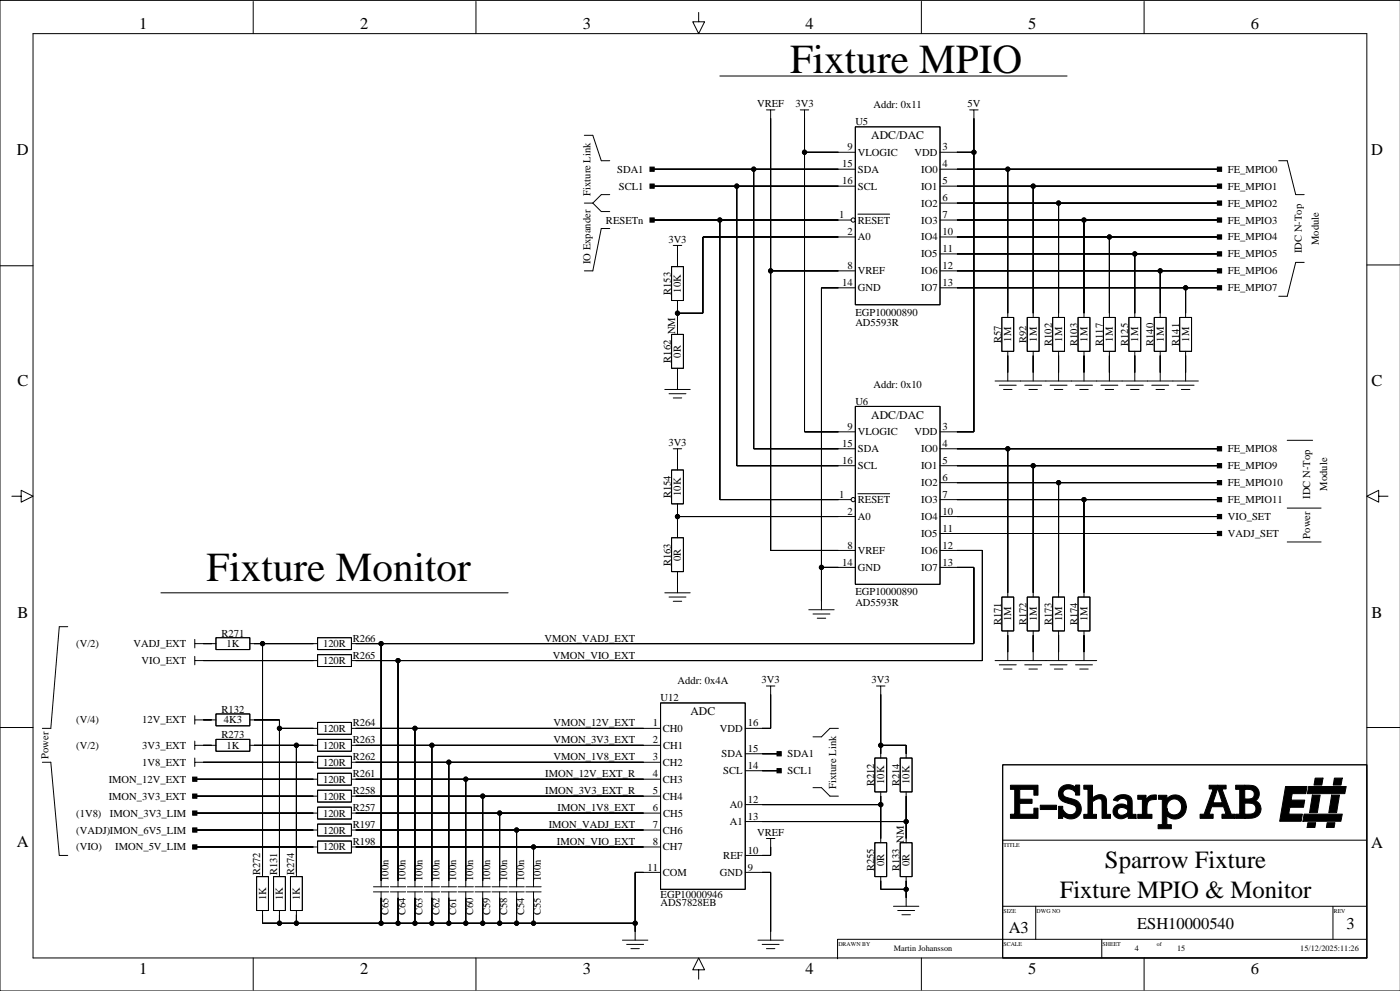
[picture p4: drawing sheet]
<svg xmlns="http://www.w3.org/2000/svg" width="420mm" height="297mm" viewBox="0 0 420 297" stroke-linecap="round" stroke-linejoin="round" font-family="sans-serif">
<g fill="none" stroke="#000" stroke-width=".3">
<path d="M9.9 10.1h400v277h-400zM75.9 .4v9.7M142.7 .4v9.7M209.5 3.7v2.8h1.8l-1.8 3.6-1.8-3.6h1.8M276.3 .4v9.7M343.1 .4v9.7M419.9 .1h-419.9v296.9h419.9M215.9 22.8h104.1M229.8 32.9h1.3v132.1h25.4M231.1 35.5h.1M231.1 32.9h1.3M240 32.9h1.2v96.5h15.3"/>
<path d="M241.2 35.5h.1M241.2 32.9h1.3M256.5 38h25.4v53.3h-25.4zM290.8 32.9h1.2v96.5h-10.1M292 35.5h.1M292 32.9h1.3M175.2 40.6h2.6l2.5 7.6h2.5M182.8 58.3h-2.5l-2.5 2.6M195.5 50.7h61M195.5 55.8h61M220.9 55.8v83.8h35.6M226 50.7v83.8h30.5"/>
<path d="M241.2 45.6h15.3M281.9 50.7h83.8M281.9 55.8h83.8M281.9 45.6h10.1M302.2 50.7v44.5M309.8 55.8v39.4M383.5 48.2h2.5l2.5 10.1h2.6M0 79.7h9.9M175.2 60.9h2.6M177.8 60.9l2.5 2.5h2.5M182.8 68.5h-2.5l-2.5 12.7h-2.6M195.5 66h59.7"/>
<path d="M201.4 79.9h3.5v10.2h-3.5zM201.9 73.6h1.3v6.3M203.2 76.1h.1M203.2 73.6h1.2M215.9 66v83.8h39.3M256.5 71h-45.7v22.9h-7.6M257.2 64.2h9.6M281.9 76.1h83.8M281.9 71h83.8M281.9 60.9h83.8M281.9 66h83.8M317.4 60.9v34.3"/>
<path d="M325 66v29.2M332.7 71v24.2M340.3 76.1v19.1M391.1 78.6h-2.6l-2.5 10.2h-2.5M409.9 79.4h9.9M203.2 90.1v10.1M231.1 81.2h25.4M256.5 86.3h-10.2v96.5M281.9 86.3h83.8M281.9 81.2h83.8M300.4 95.2h3.6v10.1h-3.6zM308 95.2h3.6v10.1h-3.6z"/>
<path d="M315.7 95.2h3.5v10.1h-3.5zM323.3 95.2h3.5v10.1h-3.5zM330.9 95.2h3.5v10.1h-3.5zM338.5 95.2h3.6v10.1h-3.6zM346.1 95.2h3.6v10.1h-3.6zM347.9 81.2v14M353.7 95.2h3.6v10.1h-3.6zM355.5 86.3v8.9M199.3 116.7h7.7M200.6 118h5.1M201.4 100.2h3.5v10.2h-3.5zM201.9 119.3h2.5"/>
<path d="M203.2 110.4v6.3M298.4 114.2h60.9M299.7 115.5h5M300.9 116.7h2.6M302.2 105.3v8.9M307.3 115.5h5M308.5 116.7h2.6M309.8 105.3v8.9M314.9 115.5h5.1M316.2 116.7h2.5M317.4 105.3v8.9M322.5 115.5h5.1"/>
<path d="M323.8 116.7h2.5M325 105.3v8.9M330.1 115.5h5.1M331.4 116.7h2.5M332.7 105.3v8.9M337.7 115.5h5.1M339 116.7h2.6M340.3 105.3v8.9M345.4 115.5h5M346.6 116.7h2.6M347.9 105.3v8.9M353 115.5h5.1"/>
<path d="M354.2 116.7h2.6M355.5 105.3v8.9M201.9 134.5h1.3v6.4M203.2 137.1h.1M203.2 134.5h1.2M256.5 121.8h25.4v53.3h-25.4zM281.9 134.5h83.8M281.9 139.6h83.8M302.2 134.5v44.5M309.8 139.6v39.4M386 132h7.6M3.6 148.7h2.7v-1.7l3.6 1.7-3.6 1.8v-1.8"/>
<path d="M201.4 140.9h3.5v10.1h-3.5zM203.2 154.8h53.3M203.2 151v10.2M257.2 148h9.6M281.9 159.9h83.8M281.9 154.8h83.8M281.9 144.7h83.8M281.9 149.8h83.8M317.4 144.7v34.3M325 149.8v29.2M386 152.3h10.1M413.4 148.7v-1.7l-3.5 1.7 3.5 1.8v-1.8h2.8"/>
<path d="M48.2 177.7h104.2M199.3 177.7h7.7M200.6 179h5.1M201.4 161.2h3.5v10.1h-3.5zM203.2 171.3v6.4M246.3 170.1h10.2M281.9 170.1h10.1v22.8h-186.6M281.9 165h12.7v33h-189.2M300.4 179h3.6v10.1h-3.6zM308 179h3.6v10.1h-3.6zM315.7 179h3.5v10.1h-3.5zM323.3 179h3.5v10.1h-3.5z"/>
<path d="M386 162.4h10.1M20.3 187.8h-2.5l-2.6 30.5h-2.5M58.4 191.7v1.2M58.4 196.7v1.3M60.9 192.9h.1M60.9 198h.1M64.8 191.1h10.1v3.6h-10.1zM64.8 192.9h-6.4v1.3M74.9 192.9h20.3M78.7 192.9v69.9M95.2 196.2h10.2v3.6h-10.2zM95.2 191.1h10.2v3.6h-10.2z"/>
<path d="M95.2 198h-36.8v1.3M114.3 192.9v72.9M119.4 198v67.8M201.9 180.2h2.5M242.5 182.8h7.6M243.8 184h5.1M245.1 185.3h2.5M298.4 198h30.5M299.7 199.3h5M302.2 189.1v8.9M307.3 199.3h5M309.8 189.1v8.9"/>
<path d="M314.9 199.3h5.1M317.4 189.1v8.9M322.5 199.3h5.1M325 189.1v8.9M0 218.1h9.9M58.4 214.5v1.3M60.9 215.8h.1M64.8 214h10.1v3.6h-10.1zM64.8 215.8h-6.4v1.2M74.9 215.8h8.9v47M83.8 218.3h11.4M95.2 216.5h10.2v3.6h-10.2z"/>
<path d="M105.4 218.3h92.7M124.4 218.3v47.5M198.1 210.7h25.4v55.9h-25.4zM229.8 205.6h1.3v12.7h-7.6M231.1 208.2h.1M231.1 205.6h1.3M251.4 218.3h-2.5l-2.6 2.6h-2.5M262.8 205.6h1.3v21.6M264.1 208.2h.1M264.1 205.6h1.3M300.9 200.5h2.6M308.5 200.5h2.6"/>
<path d="M316.2 200.5h2.5M323.8 200.5h2.5M409.9 218.1h9.9M12.7 228.5h2.5l2.6 27.9h2.5M58.4 233.6h36.8M58.4 238.6h36.8M58.4 222.1v1.3M58.4 227.2v1.3M60.9 223.4h.1M60.9 228.5h.1M64.8 221.6h10.1v3.6h-10.1zM64.8 223.4h-6.4v1.3"/>
<path d="M74.9 223.4h20.3M88.9 223.4v39.4M95.2 236.9h10.2v3.5h-10.2zM95.2 231.8h10.2v3.5h-10.2zM95.2 226.7h10.2v3.6h-10.2zM95.2 221.6h10.2v3.6h-10.2zM95.2 228.5h-36.8v1.2M105.4 233.6h92.7M105.4 238.6h92.7M105.4 223.4h92.7M105.4 228.5h92.7M129.5 223.4v42.4"/>
<path d="M134.6 228.5v37.3M139.7 233.6v32.2M144.7 238.6v27.2M223.5 225.9h10.1M223.5 231h10.1M243.8 236.1h2.5l2.6 2.5h2.5M262.3 227.2h3.6v10.2h-3.6zM264.1 223.4h7.6v3.8M264.1 237.4v15.2M269.9 227.2h3.6v10.2h-3.6zM271.7 237.4v15.2M300.7 229.2h109.2v57.9h-109.2z"/>
<path d="M58.4 243.7h36.8M58.4 253.9h36.8M58.4 248.8h36.8M95.2 252.1h10.2v3.5h-10.2zM95.2 247h10.2v3.6h-10.2zM95.2 241.9h10.2v3.6h-10.2zM105.4 243.7h92.7M105.4 253.9h92.7M105.4 248.8h92.7M149.8 243.7v22.1M154.9 248.8v17M160 253.9v11.9"/>
<path d="M223.5 241.2h40.6M223.5 246.3h48.2M229.8 251.3h1.3v5.1h-7.6M231.1 253.9h.1M231.1 251.3h1.3M262.3 252.6h3.6v10.2h-3.6zM269.9 252.6h3.6v10.2h-3.6zM300.7 251.8h108.9M76.9 262.8h3.6v10.1h-3.6zM78.7 272.9v3.8h111.8M82 262.8h3.6v10.1h-3.6zM83.8 272.9v3.8"/>
<path d="M87.1 262.8h3.6v10.1h-3.6zM88.9 272.9v3.8M112 267.3h4.6M112 265.8h4.6M114.3 267.3v9.4M117.1 267.3h4.5M117.1 265.8h4.5M119.4 267.3v9.4M122.1 267.3h4.6M122.1 265.8h4.6M124.4 267.3v9.4M127.2 267.3h4.6"/>
<path d="M127.2 265.8h4.6M129.5 267.3v9.4M132.3 267.3h4.6M132.3 265.8h4.6M134.6 267.3v9.4M137.4 267.3h4.6M137.4 265.8h4.6M139.7 267.3v9.4M142.5 267.3h4.5M142.5 265.8h4.5M144.7 267.3v9.4M147.5 267.3h4.6"/>
<path d="M147.5 265.8h4.6M149.8 267.3v9.4M152.6 267.3h4.6M152.6 265.8h4.6M154.9 267.3v9.4M157.7 267.3h4.6M157.7 265.8h4.6M160 267.3v9.4M198.1 261.5h-7.6v20.3M223.5 261.5h7.6v20.3M264.1 262.8v3.8h7.6M267.9 271.6h7.6"/>
<path d="M269.2 272.9h5.1M270.4 274.2h2.6M271.7 262.8v8.8M300.7 271.6h108.9M310.6 271.6v9.9M399.7 271.6v9.9M75.9 287.1v9.7M142.7 287.1v9.7M186.6 281.8h7.7M187.9 283.1h5.1M189.2 284.3h2.5M209.5 290.7h1.8l-1.8-3.6-1.8 3.6h1.8v2.8"/>
<path d="M227.3 281.8h7.6M228.5 283.1h5.1M229.8 284.3h2.6M276.3 287.1v9.7M330.4 281.5v5.6M343.1 287.1v9.7M409.6 281.5h-158.5v5.9"/>
<circle cx="220.9" cy="55.8" r=".63"/>
<circle cx="226" cy="50.7" r=".63"/>
<circle cx="241.2" cy="45.6" r=".63"/>
<circle cx="292" cy="45.6" r=".63"/>
<circle cx="302.2" cy="50.7" r=".63"/>
<circle cx="309.8" cy="55.8" r=".63"/>
<circle cx="215.9" cy="66" r=".63"/>
<circle cx="255.8" cy="66" r=".63"/>
<circle cx="317.4" cy="60.9" r=".63"/>
<circle cx="325" cy="66" r=".63"/>
<circle cx="332.7" cy="71" r=".63"/>
<circle cx="340.3" cy="76.1" r=".63"/>
<circle cx="203.2" cy="93.9" r=".63"/>
<circle cx="231.1" cy="81.2" r=".63"/>
<circle cx="347.9" cy="81.2" r=".63"/>
<circle cx="355.5" cy="86.3" r=".63"/>
<circle cx="302.2" cy="134.5" r=".63"/>
<circle cx="309.8" cy="139.6" r=".63"/>
<circle cx="203.2" cy="154.8" r=".63"/>
<circle cx="255.8" cy="149.8" r=".63"/>
<circle cx="317.4" cy="144.7" r=".63"/>
<circle cx="325" cy="149.8" r=".63"/>
<circle cx="246.3" cy="170.1" r=".63"/>
<circle cx="78.7" cy="192.9" r=".63"/>
<circle cx="114.3" cy="192.9" r=".63"/>
<circle cx="119.4" cy="198" r=".63"/>
<circle cx="83.8" cy="218.3" r=".63"/>
<circle cx="124.4" cy="218.3" r=".63"/>
<circle cx="88.9" cy="223.4" r=".63"/>
<circle cx="129.5" cy="223.4" r=".63"/>
<circle cx="134.6" cy="228.5" r=".63"/>
<circle cx="139.7" cy="233.6" r=".63"/>
<circle cx="144.7" cy="238.6" r=".63"/>
<circle cx="264.1" cy="223.4" r=".63"/>
<circle cx="149.8" cy="243.7" r=".63"/>
<circle cx="154.9" cy="248.8" r=".63"/>
<circle cx="160" cy="253.9" r=".63"/>
<circle cx="264.1" cy="241.2" r=".63"/>
<circle cx="271.7" cy="246.3" r=".63"/>
<circle cx="83.8" cy="276.7" r=".63"/>
<circle cx="88.9" cy="276.7" r=".63"/>
<circle cx="114.3" cy="276.7" r=".63"/>
<circle cx="119.4" cy="276.7" r=".63"/>
<circle cx="124.4" cy="276.7" r=".63"/>
<circle cx="129.5" cy="276.7" r=".63"/>
<circle cx="134.6" cy="276.7" r=".63"/>
<circle cx="139.7" cy="276.7" r=".63"/>
<circle cx="144.7" cy="276.7" r=".63"/>
<circle cx="149.8" cy="276.7" r=".63"/>
<circle cx="154.9" cy="276.7" r=".63"/>
<circle cx="160" cy="276.7" r=".63"/>
<circle cx="190.5" cy="276.7" r=".63"/>
<circle cx="271.7" cy="266.6" r=".63"/>
</g>
<g fill="#000" stroke="#000" stroke-width=".3">
<path d="M231.1 35.5v45.7z" fill-rule="evenodd"/>
<path d="M241.2 35.5v10.1z" fill-rule="evenodd"/>
<path d="M292 35.5v10.1z" fill-rule="evenodd"/>
<path d="M194.9 50.1h1.3v1.2h-1.3z" fill-rule="evenodd"/>
<path d="M194.9 55.2h1.3v1.2h-1.3z" fill-rule="evenodd"/>
<path d="M195.5 55.8h25.4z" fill-rule="evenodd"/>
<path d="M220.9 55.8v83.8z" fill-rule="evenodd"/>
<path d="M226 50.7v83.8z" fill-rule="evenodd"/>
<path d="M195.5 50.7h30.5z" fill-rule="evenodd"/>
<path d="M241.2 45.6v83.8z" fill-rule="evenodd"/>
<path d="M241.2 45.6h10.2z" fill-rule="evenodd"/>
<path d="M226 50.7h25.4z" fill-rule="evenodd"/>
<path d="M220.9 55.8h30.5z" fill-rule="evenodd"/>
<path d="M287 45.6h5z" fill-rule="evenodd"/>
<path d="M292 45.6v83.8z" fill-rule="evenodd"/>
<path d="M302.2 50.7v43.2z" fill-rule="evenodd"/>
<path d="M287 50.7h15.2z" fill-rule="evenodd"/>
<path d="M287 55.8h22.8z" fill-rule="evenodd"/>
<path d="M309.8 55.8v38.1z" fill-rule="evenodd"/>
<path d="M365 50.1h1.3v1.2h-1.3z" fill-rule="evenodd"/>
<path d="M365 55.2h1.3v1.2h-1.3z" fill-rule="evenodd"/>
<path d="M302.2 50.7h63.5z" fill-rule="evenodd"/>
<path d="M309.8 55.8h55.9z" fill-rule="evenodd"/>
<path d="M194.9 65.3h1.3v1.3h-1.3z" fill-rule="evenodd"/>
<path d="M203.2 76.1v2.5z" fill-rule="evenodd"/>
<path d="M210.8 71v22.9z" fill-rule="evenodd"/>
<path d="M215.9 66v83.8z" fill-rule="evenodd"/>
<path d="M195.5 66h20.4z" fill-rule="evenodd"/>
<path d="M210.8 71h40.6z" fill-rule="evenodd"/>
<path d="M215.9 66h35.5z" fill-rule="evenodd"/>
<path d="M317.4 60.9v33z" fill-rule="evenodd"/>
<path d="M287 60.9h30.4z" fill-rule="evenodd"/>
<path d="M325 66v27.9z" fill-rule="evenodd"/>
<path d="M287 66h38z" fill-rule="evenodd"/>
<path d="M287 71h45.7z" fill-rule="evenodd"/>
<path d="M332.7 71v22.9z" fill-rule="evenodd"/>
<path d="M287 76.1h53.3z" fill-rule="evenodd"/>
<path d="M340.3 76.1v17.8z" fill-rule="evenodd"/>
<path d="M365 65.3h1.3v1.3h-1.3z" fill-rule="evenodd"/>
<path d="M365 60.2h1.3v1.3h-1.3z" fill-rule="evenodd"/>
<path d="M365 70.4h1.3v1.3h-1.3z" fill-rule="evenodd"/>
<path d="M365 75.5h1.3v1.2h-1.3z" fill-rule="evenodd"/>
<path d="M325 66h40.7z" fill-rule="evenodd"/>
<path d="M317.4 60.9h48.3z" fill-rule="evenodd"/>
<path d="M332.7 71h33z" fill-rule="evenodd"/>
<path d="M340.3 76.1h25.4z" fill-rule="evenodd"/>
<path d="M203.2 91.3v2.6z" fill-rule="evenodd"/>
<path d="M203.2 93.9v5.1z" fill-rule="evenodd"/>
<path d="M203.2 93.9h7.6z" fill-rule="evenodd"/>
<path d="M231.1 81.2v83.8z" fill-rule="evenodd"/>
<path d="M246.3 86.3v83.8z" fill-rule="evenodd"/>
<path d="M246.3 86.3h5.1z" fill-rule="evenodd"/>
<path d="M231.1 81.2h20.3z" fill-rule="evenodd"/>
<path d="M347.9 81.2v12.7z" fill-rule="evenodd"/>
<path d="M287 81.2h60.9z" fill-rule="evenodd"/>
<path d="M355.5 86.3v7.6z" fill-rule="evenodd"/>
<path d="M287 86.3h68.5z" fill-rule="evenodd"/>
<path d="M365 85.6h1.3v1.3h-1.3z" fill-rule="evenodd"/>
<path d="M365 80.6h1.3v1.2h-1.3z" fill-rule="evenodd"/>
<path d="M355.5 86.3h10.2z" fill-rule="evenodd"/>
<path d="M347.9 81.2h17.8z" fill-rule="evenodd"/>
<path d="M203.2 111.7v2.5z" fill-rule="evenodd"/>
<path d="M302.2 106.6v5.1z" fill-rule="evenodd"/>
<path d="M309.8 106.6v5.1z" fill-rule="evenodd"/>
<path d="M317.4 106.6v5.1z" fill-rule="evenodd"/>
<path d="M325 106.6v5.1z" fill-rule="evenodd"/>
<path d="M332.7 106.6v5.1z" fill-rule="evenodd"/>
<path d="M340.3 106.6v5.1z" fill-rule="evenodd"/>
<path d="M347.9 106.6v5.1z" fill-rule="evenodd"/>
<path d="M355.5 106.6v5.1z" fill-rule="evenodd"/>
<path d="M203.2 137.1v2.5z" fill-rule="evenodd"/>
<path d="M241.2 129.4h10.2z" fill-rule="evenodd"/>
<path d="M226 134.5h25.4z" fill-rule="evenodd"/>
<path d="M220.9 139.6h30.5z" fill-rule="evenodd"/>
<path d="M287 129.4h5z" fill-rule="evenodd"/>
<path d="M302.2 134.5v43.2z" fill-rule="evenodd"/>
<path d="M287 134.5h15.2z" fill-rule="evenodd"/>
<path d="M287 139.6h22.8z" fill-rule="evenodd"/>
<path d="M309.8 139.6v38.1z" fill-rule="evenodd"/>
<path d="M365 133.9h1.3v1.3h-1.3z" fill-rule="evenodd"/>
<path d="M302.2 134.5h63.5z" fill-rule="evenodd"/>
<path d="M309.8 139.6h55.9z" fill-rule="evenodd"/>
<path d="M203.2 152.3v2.5z" fill-rule="evenodd"/>
<path d="M203.2 154.8v5.1z" fill-rule="evenodd"/>
<path d="M203.2 154.8h48.2z" fill-rule="evenodd"/>
<path d="M215.9 149.8h35.5z" fill-rule="evenodd"/>
<path d="M287 144.7h30.4z" fill-rule="evenodd"/>
<path d="M317.4 144.7v33z" fill-rule="evenodd"/>
<path d="M287 149.8h38z" fill-rule="evenodd"/>
<path d="M325 149.8v27.9z" fill-rule="evenodd"/>
<path d="M365 149.1h1.3v1.3h-1.3z" fill-rule="evenodd"/>
<path d="M365 154.2h1.3v1.3h-1.3z" fill-rule="evenodd"/>
<path d="M365 139h1.3v1.2h-1.3z" fill-rule="evenodd"/>
<path d="M365 144h1.3v1.3h-1.3z" fill-rule="evenodd"/>
<path d="M325 149.8h40.7z" fill-rule="evenodd"/>
<path d="M287 159.9h78.7z" fill-rule="evenodd"/>
<path d="M287 154.8h78.7z" fill-rule="evenodd"/>
<path d="M317.4 144.7h48.3z" fill-rule="evenodd"/>
<path d="M203.2 172.6v2.5z" fill-rule="evenodd"/>
<path d="M246.3 170.1v10.1z" fill-rule="evenodd"/>
<path d="M246.3 170.1h5.1z" fill-rule="evenodd"/>
<path d="M231.1 165h20.3z" fill-rule="evenodd"/>
<path d="M292 170.1v22.8z" fill-rule="evenodd"/>
<path d="M287 170.1h5z" fill-rule="evenodd"/>
<path d="M287 165h7.6z" fill-rule="evenodd"/>
<path d="M294.6 165v33z" fill-rule="evenodd"/>
<path d="M365 159.3h1.3v1.2h-1.3z" fill-rule="evenodd"/>
<path d="M60.9 192.9h2.6z" fill-rule="evenodd"/>
<path d="M76.2 192.9h2.5z" fill-rule="evenodd"/>
<path d="M78.7 192.9v68.6z" fill-rule="evenodd"/>
<path d="M78.7 192.9h15.3z" fill-rule="evenodd"/>
<path d="M60.9 198h33.1z" fill-rule="evenodd"/>
<path d="M106.7 192.9h7.6z" fill-rule="evenodd"/>
<path d="M114.3 192.9v71.1z" fill-rule="evenodd"/>
<path d="M106.7 198h12.7z" fill-rule="evenodd"/>
<path d="M119.4 198v66z" fill-rule="evenodd"/>
<path d="M114.3 192.9h177.7z" fill-rule="evenodd"/>
<path d="M119.4 198h175.2z" fill-rule="evenodd"/>
<path d="M302.2 190.4v5.1z" fill-rule="evenodd"/>
<path d="M309.8 190.4v5.1z" fill-rule="evenodd"/>
<path d="M317.4 190.4v5.1z" fill-rule="evenodd"/>
<path d="M325 190.4v5.1z" fill-rule="evenodd"/>
<path d="M60.9 215.8h2.6z" fill-rule="evenodd"/>
<path d="M83.8 215.8v2.5z" fill-rule="evenodd"/>
<path d="M76.2 215.8h7.6z" fill-rule="evenodd"/>
<path d="M83.8 218.3v43.2z" fill-rule="evenodd"/>
<path d="M83.8 218.3h10.2z" fill-rule="evenodd"/>
<path d="M106.7 218.3h17.7z" fill-rule="evenodd"/>
<path d="M124.4 218.3v45.7z" fill-rule="evenodd"/>
<path d="M124.4 218.3h68.6z" fill-rule="evenodd"/>
<path d="M228.5 218.3h2.6z" fill-rule="evenodd"/>
<path d="M231.1 208.2v10.1z" fill-rule="evenodd"/>
<path d="M264.1 208.2v15.2z" fill-rule="evenodd"/>
<path d="M57.8 232.9h1.2v1.3h-1.2z" fill-rule="evenodd"/>
<path d="M57.8 238h1.2v1.3h-1.2z" fill-rule="evenodd"/>
<path d="M60.9 223.4h2.6z" fill-rule="evenodd"/>
<path d="M88.9 223.4v38.1z" fill-rule="evenodd"/>
<path d="M76.2 223.4h12.7z" fill-rule="evenodd"/>
<path d="M58.4 233.6h35.6z" fill-rule="evenodd"/>
<path d="M58.4 238.6h35.6z" fill-rule="evenodd"/>
<path d="M88.9 223.4h5.1z" fill-rule="evenodd"/>
<path d="M60.9 228.5h33.1z" fill-rule="evenodd"/>
<path d="M106.7 223.4h22.8z" fill-rule="evenodd"/>
<path d="M129.5 223.4v40.6z" fill-rule="evenodd"/>
<path d="M106.7 228.5h27.9z" fill-rule="evenodd"/>
<path d="M134.6 228.5v35.5z" fill-rule="evenodd"/>
<path d="M106.7 233.6h33z" fill-rule="evenodd"/>
<path d="M139.7 233.6v30.4z" fill-rule="evenodd"/>
<path d="M106.7 238.6h38z" fill-rule="evenodd"/>
<path d="M144.7 238.6v25.4z" fill-rule="evenodd"/>
<path d="M134.6 228.5h58.4z" fill-rule="evenodd"/>
<path d="M129.5 223.4h63.5z" fill-rule="evenodd"/>
<path d="M144.7 238.6h48.3z" fill-rule="evenodd"/>
<path d="M139.7 233.6h53.3z" fill-rule="evenodd"/>
<path d="M233 225.3h1.3v1.3h-1.3z" fill-rule="evenodd"/>
<path d="M233 230.4h1.3v1.2h-1.3z" fill-rule="evenodd"/>
<path d="M228.5 225.9h5.1z" fill-rule="evenodd"/>
<path d="M228.5 231h5.1z" fill-rule="evenodd"/>
<path d="M264.1 238.6v2.6z" fill-rule="evenodd"/>
<path d="M264.1 223.4v2.5z" fill-rule="evenodd"/>
<path d="M271.7 223.4v2.5z" fill-rule="evenodd"/>
<path d="M264.1 223.4h7.6z" fill-rule="evenodd"/>
<path d="M271.7 238.6v7.7z" fill-rule="evenodd"/>
<path d="M393.5 238.3h2.4l-.9 5.3h-2.3z" fill-rule="evenodd"/>
<path d="M394.4 233.2h2.3l-.3 2.1h-2.4z" fill-rule="evenodd"/>
<path d="M399.3 238.3h2.4l-.9 5.3h-2.3z" fill-rule="evenodd"/>
<path d="M392.4 235.7h11.3l-.4 2.2h-11.3z" fill-rule="evenodd"/>
<path d="M400.1 233.2h2.4l-.4 2.1h-2.3z" fill-rule="evenodd"/>
<path d="M57.8 243.1h1.2v1.2h-1.2z" fill-rule="evenodd"/>
<path d="M57.8 253.2h1.2v1.3h-1.2z" fill-rule="evenodd"/>
<path d="M57.8 248.2h1.2v1.2h-1.2z" fill-rule="evenodd"/>
<path d="M58.4 243.7h35.6z" fill-rule="evenodd"/>
<path d="M58.4 253.9h35.6z" fill-rule="evenodd"/>
<path d="M58.4 248.8h35.6z" fill-rule="evenodd"/>
<path d="M149.8 243.7v20.3z" fill-rule="evenodd"/>
<path d="M106.7 243.7h43.1z" fill-rule="evenodd"/>
<path d="M154.9 248.8v15.2z" fill-rule="evenodd"/>
<path d="M106.7 248.8h48.2z" fill-rule="evenodd"/>
<path d="M106.7 253.9h53.3z" fill-rule="evenodd"/>
<path d="M160 253.9v10.1z" fill-rule="evenodd"/>
<path d="M160 253.9h33z" fill-rule="evenodd"/>
<path d="M154.9 248.8h38.1z" fill-rule="evenodd"/>
<path d="M149.8 243.7h43.2z" fill-rule="evenodd"/>
<path d="M228.5 256.4h2.6z" fill-rule="evenodd"/>
<path d="M231.1 253.9v2.5z" fill-rule="evenodd"/>
<path d="M264.1 241.2v10.1z" fill-rule="evenodd"/>
<path d="M228.5 241.2h35.6z" fill-rule="evenodd"/>
<path d="M271.7 246.3v5z" fill-rule="evenodd"/>
<path d="M228.5 246.3h43.2z" fill-rule="evenodd"/>
<path d="M303 235.4h8.3v3h-1.3v-1.8h-4.2v3h3.7v1.2h-3.7v3.3h4.2v-1.9h1.3v3.1h-8.3v-1.2h1.3v-7.5h-1.3z" fill-rule="evenodd"/>
<path d="M311.9 241.3h4.9v1.3h-4.9z" fill-rule="evenodd"/>
<path d="M318.1 236.1a3.4 3.4 0 0 1 4.4-.1v-.7h1.2v3h-1.2a1.9 1.9 0 0 0-2.1-1.8 1.37 1.37 0 0 0-1.7 1.3 1.37 1.37 0 0 0 1.6 1.4l1.1 .2a3.1 3.1 0 0 1 2.6 4.3 3.1 3.1 0 0 1-4.9 1.1l-.4-.3v.8h-1.3v-3.6h1.3a2.36 2.36 0 0 0 2.3 2.5 1.61 1.61 0 0 0 1.8-1.6 1.61 1.61 0 0 0-1.8-1.6l-1-.3a2.79 2.79 0 0 1-2.4-1.7 2.79 2.79 0 0 1 .5-2.9z" fill-rule="evenodd"/>
<path d="M325 235.4h2.6v3.8a2.57 2.57 0 0 1 3.9-.3l.3 1.2v4h1.2v1.2h-2.5l-.1-4.9-.2-.8a1.58 1.58 0 0 0-2.1 .4l-.5 .3v3.8h1.2v1.2h-3.8v-1.2h1.2v-7.5h-1.2z" fill-rule="evenodd"/>
<path d="M334.5 239a3.3 3.3 0 0 1 4.7 .2l.3 1.1v3.8h1.2v1.2h-2.4l-.1-2.6a1.8 1.8 0 0 0-3.1 .2 1.32 1.32 0 0 0 .6 1.4 1.32 1.32 0 0 0 1.5-.1l.9-.7v1.1a2.39 2.39 0 0 1-3.2 .6 2.39 2.39 0 0 1-.8-3.2 2.93 2.93 0 0 1 4.1-.4l-.1-1.4-.4-.5a1.85 1.85 0 0 0-2.6 .4l-1.3-.3z" fill-rule="evenodd"/>
<path d="M341.2 238.4h2.4v1.5l.5-.8 .7-.6 1.9-.2v1.3a2.04 2.04 0 0 0-2.7 1.6l-.1 2.9h1.5v1.2h-4.2v-1.2h1.4v-4.5h-1.4z" fill-rule="evenodd"/>
<path d="M347.4 238.4h2.5v1.1a3.4 3.4 0 0 1 4.4-.7 3.4 3.4 0 0 1 1.3 4.3 3.4 3.4 0 0 1-5.7 1.3v-2.1l.4 1a2.29 2.29 0 0 0 3.2 .3 2.29 2.29 0 0 0 .3-3.2 2.29 2.29 0 0 0-3.2-.3l-.6 .8-.1 .8v5.5h1.3v1.2h-3.9v-1.2h1.2v-7.6h-1.1z" fill-rule="evenodd"/>
<path d="M362.6 235.4h2.5v1.1l-1.4 4.1h2.8l-1.4-4.1v-1.1h2.6v1.1h-1.3l2.8 7.6h1.1v1.2h-3.9v-1.2h1.3l-.8-2.3h-3.6l-.7 2.3h1.2v1.2h-3.9v-1.2h1.2l2.7-7.6h-1.2z" fill-rule="evenodd"/>
<path d="M370.5 235.4h2.7v4.1h1a1.51 1.51 0 0 0 1.9-1.5 1.51 1.51 0 0 0-1.9-1.4h-.9v-1.2h.5a3 3 0 0 1 3.7 1.7 2.38 2.38 0 0 1-1.1 2.9 2.77 2.77 0 0 1 1.6 3.4 2.77 2.77 0 0 1-3.3 1.9h-1.4v-1.2l1.5-.1a1.68 1.68 0 0 0 1.8-1.8 1.68 1.68 0 0 0-2.2-1.5h-1.2v4.6h-2.7v-1.2h1.2v-7.5h-1.2z" fill-rule="evenodd"/>
<path d="M385.5 235.7h6.4l-.3 2.2h-4.1l-.4 1.9h4.1l-.3 2.2h-4.1l-.4 2h4.1l-.3 2.2h-6.5z" fill-rule="evenodd"/>
<path d="M391 244h11.5l-.4 2.2h-11.4z" fill-rule="evenodd"/>
<path d="M392.2 246.6h2.3l-.2 1.4h-2.3z" fill-rule="evenodd"/>
<path d="M398 246.6h2.3l-.2 1.4h-2.4z" fill-rule="evenodd"/>
<path d="M78.7 274.2v2.5z" fill-rule="evenodd"/>
<path d="M83.8 274.2v2.5z" fill-rule="evenodd"/>
<path d="M78.7 276.7h5.1z" fill-rule="evenodd"/>
<path d="M88.9 274.2v2.5z" fill-rule="evenodd"/>
<path d="M83.8 276.7h5.1z" fill-rule="evenodd"/>
<path d="M114.3 269.1v7.6z" fill-rule="evenodd"/>
<path d="M88.9 276.7h25.4z" fill-rule="evenodd"/>
<path d="M114.3 276.7h5.1z" fill-rule="evenodd"/>
<path d="M119.4 269.1v7.6z" fill-rule="evenodd"/>
<path d="M119.4 276.7h5z" fill-rule="evenodd"/>
<path d="M124.4 269.1v7.6z" fill-rule="evenodd"/>
<path d="M124.4 276.7h5.1z" fill-rule="evenodd"/>
<path d="M129.5 269.1v7.6z" fill-rule="evenodd"/>
<path d="M134.6 269.1v7.6z" fill-rule="evenodd"/>
<path d="M129.5 276.7h5.1z" fill-rule="evenodd"/>
<path d="M134.6 276.7h5.1z" fill-rule="evenodd"/>
<path d="M139.7 269.1v7.6z" fill-rule="evenodd"/>
<path d="M139.7 276.7h5z" fill-rule="evenodd"/>
<path d="M144.7 269.1v7.6z" fill-rule="evenodd"/>
<path d="M144.7 276.7h5.1z" fill-rule="evenodd"/>
<path d="M149.8 269.1v7.6z" fill-rule="evenodd"/>
<path d="M149.8 276.7h5.1z" fill-rule="evenodd"/>
<path d="M154.9 269.1v7.6z" fill-rule="evenodd"/>
<path d="M160 269.1v7.6z" fill-rule="evenodd"/>
<path d="M154.9 276.7h5.1z" fill-rule="evenodd"/>
<path d="M190.5 276.7v2.6z" fill-rule="evenodd"/>
<path d="M160 276.7h30.5z" fill-rule="evenodd"/>
<path d="M190.5 261.5v15.2z" fill-rule="evenodd"/>
<path d="M190.5 261.5h2.5z" fill-rule="evenodd"/>
<path d="M231.1 261.5v17.8z" fill-rule="evenodd"/>
<path d="M228.5 261.5h2.6z" fill-rule="evenodd"/>
<path d="M264.1 264v2.6z" fill-rule="evenodd"/>
<path d="M271.7 266.6v2.5z" fill-rule="evenodd"/>
<path d="M264.1 266.6h7.6z" fill-rule="evenodd"/>
<path d="M271.7 264v2.6z" fill-rule="evenodd"/>
<circle cx="220.9" cy="55.8" r=".63"/>
<circle cx="226" cy="50.7" r=".63"/>
<circle cx="241.2" cy="45.6" r=".63"/>
<circle cx="292" cy="45.6" r=".63"/>
<circle cx="302.2" cy="50.7" r=".63"/>
<circle cx="309.8" cy="55.8" r=".63"/>
<circle cx="215.9" cy="66" r=".63"/>
<circle cx="317.4" cy="60.9" r=".63"/>
<circle cx="325" cy="66" r=".63"/>
<circle cx="332.7" cy="71" r=".63"/>
<circle cx="340.3" cy="76.1" r=".63"/>
<circle cx="203.2" cy="93.9" r=".63"/>
<circle cx="231.1" cy="81.2" r=".63"/>
<circle cx="347.9" cy="81.2" r=".63"/>
<circle cx="355.5" cy="86.3" r=".63"/>
<circle cx="302.2" cy="134.5" r=".63"/>
<circle cx="309.8" cy="139.6" r=".63"/>
<circle cx="203.2" cy="154.8" r=".63"/>
<circle cx="317.4" cy="144.7" r=".63"/>
<circle cx="325" cy="149.8" r=".63"/>
<circle cx="246.3" cy="170.1" r=".63"/>
<circle cx="78.7" cy="192.9" r=".63"/>
<circle cx="114.3" cy="192.9" r=".63"/>
<circle cx="119.4" cy="198" r=".63"/>
<circle cx="83.8" cy="218.3" r=".63"/>
<circle cx="124.4" cy="218.3" r=".63"/>
<circle cx="88.9" cy="223.4" r=".63"/>
<circle cx="129.5" cy="223.4" r=".63"/>
<circle cx="134.6" cy="228.5" r=".63"/>
<circle cx="139.7" cy="233.6" r=".63"/>
<circle cx="144.7" cy="238.6" r=".63"/>
<circle cx="264.1" cy="223.4" r=".63"/>
<circle cx="149.8" cy="243.7" r=".63"/>
<circle cx="154.9" cy="248.8" r=".63"/>
<circle cx="160" cy="253.9" r=".63"/>
<circle cx="264.1" cy="241.2" r=".63"/>
<circle cx="271.7" cy="246.3" r=".63"/>
<circle cx="83.8" cy="276.7" r=".63"/>
<circle cx="88.9" cy="276.7" r=".63"/>
<circle cx="114.3" cy="276.7" r=".63"/>
<circle cx="119.4" cy="276.7" r=".63"/>
<circle cx="124.4" cy="276.7" r=".63"/>
<circle cx="129.5" cy="276.7" r=".63"/>
<circle cx="134.6" cy="276.7" r=".63"/>
<circle cx="139.7" cy="276.7" r=".63"/>
<circle cx="144.7" cy="276.7" r=".63"/>
<circle cx="149.8" cy="276.7" r=".63"/>
<circle cx="154.9" cy="276.7" r=".63"/>
<circle cx="160" cy="276.7" r=".63"/>
<circle cx="190.5" cy="276.7" r=".63"/>
<circle cx="271.7" cy="266.6" r=".63"/>
</g>
<g font-size="12.3">
<text x="236.9" y="21.8">Fixture MPIO</text>
<text x="62" y="174.2">Fixture Monitor</text>
</g>
<g font-size="7.4">
<text x="331.3" y="260.2">Sparrow Fixture</text>
<text x="317.8" y="269">Fixture MPIO &amp; Monitor</text>
</g>
<g font-size="4.9">
<text x="41.7" y="8.7">1</text>
<text x="108" y="8.7">2</text>
<text x="174.7" y="8.7">3</text>
<text x="241.5" y="8.7">4</text>
<text x="308.3" y="8.7">5</text>
<text x="375.1" y="8.7">6</text>
<text x="5.1" y="46.5">D</text>
<text x="411.1" y="46.5">D</text>
<text x="5.2" y="115.8">C</text>
<text x="411.3" y="115.8">C</text>
<text x="5.2" y="185.2">B</text>
<text x="411.3" y="185.2">B</text>
<text x="5.1" y="254">A</text>
<text x="411.1" y="254.2">A</text>
<text x="302.5" y="279.6">A3</text>
<text x="341" y="278.4">ESH10000540</text>
<text x="403.8" y="278.4">3</text>
<text x="41.7" y="291.8">1</text>
<text x="108" y="291.8">2</text>
<text x="174.7" y="291.8">3</text>
<text x="241.5" y="291.8">4</text>
<text x="308.3" y="291.8">5</text>
<text x="375.1" y="291.8">6</text>
</g>
<g font-size="3.5">
<text x="261.2" y="41.7">ADC/DAC</text>
<text x="261.2" y="125.5">ADC/DAC</text>
<text x="207" y="214.4">ADC</text>
</g>
<g font-size="3.2">
<text x="227" y="32.1">VREF</text>
<text x="238.5" y="32.1">3V3</text>
<text x="261.9" y="32.4">Addr: 0x11</text>
<text x="290.1" y="32.1">5V</text>
<text x="256.5" y="37.5">U5</text>
<text x="254.1" y="45.1">9</text>
<text x="257.2" y="46.7">VLOGIC</text>
<text x="274.2" y="46.7">VDD</text>
<text x="282.6" y="45.1">3</text>
<text x="185.1" y="51.8">SDA1</text>
<text x="252.5" y="50.1">15</text>
<text x="257.2" y="51.8">SDA</text>
<text x="276.2" y="51.8">IO0</text>
<text x="282.6" y="50.1">4</text>
<text x="368.2" y="51.8">FE_MPIO0</text>
<text x="177.1" y="58.7" transform="rotate(-90 177.1 58.7)">Fixture Link</text>
<text x="185.6" y="56.8">SCL1</text>
<text x="252.5" y="55.2">16</text>
<text x="257.2" y="56.8">SCL</text>
<text x="276.2" y="56.8">IO1</text>
<text x="282.6" y="55.2">5</text>
<text x="368.2" y="56.8">FE_MPIO1</text>
<text x="251.6" y="65.4">1</text>
<text x="276.2" y="61.9">IO2</text>
<text x="282.6" y="60.3">6</text>
<text x="282.6" y="65.4">7</text>
<text x="368.2" y="61.9">FE_MPIO2</text>
<text x="181.7" y="67">RESETn</text>
<text x="254.1" y="70.5">2</text>
<text x="257.2" y="67">RESET</text>
<text x="276.2" y="67">IO3</text>
<text x="282.6" y="70.5">10</text>
<text x="368.2" y="67">FE_MPIO3</text>
<text x="200.4" y="72.8">3V3</text>
<text x="257.2" y="72.1">A0</text>
<text x="276.2" y="77.2">IO5</text>
<text x="276.2" y="72.1">IO4</text>
<text x="282.6" y="75.5">11</text>
<text x="368.2" y="72.1">FE_MPIO4</text>
<text x="368.2" y="77.2">FE_MPIO5</text>
<text x="390.4" y="75.9" transform="rotate(-90 390.4 75.9)">IDC N-Top</text>
<text x="395.4" y="73.4" transform="rotate(-90 395.4 73.4)">Module</text>
<text x="177.1" y="79.2" transform="rotate(-90 177.1 79.2)">IO Expander</text>
<text x="254.1" y="80.6">8</text>
<text x="257.2" y="82.2">VREF</text>
<text x="276.2" y="82.2">IO6</text>
<text x="282.6" y="80.6">12</text>
<text x="368.2" y="82.2">FE_MPIO6</text>
<text x="201.2" y="88.4" transform="rotate(-90 201.2 88.4)">R153</text>
<text x="204.2" y="87.7" transform="rotate(-90 204.2 87.7)">10K</text>
<text x="252.5" y="85.7">14</text>
<text x="257.2" y="87.3">GND</text>
<text x="276.2" y="87.3">IO7</text>
<text x="282.6" y="85.7">13</text>
<text x="368.2" y="87.3">FE_MPIO7</text>
<text x="256.5" y="94.6">EGP10000890</text>
<text x="202.4" y="100.2" transform="rotate(-90 202.4 100.2)">NM</text>
<text x="256.5" y="97.7">AD5593R</text>
<text x="204.2" y="107.2" transform="rotate(-90 204.2 107.2)">0R</text>
<text x="300.2" y="102.9" transform="rotate(-90 300.2 102.9)">R57</text>
<text x="303.2" y="102.4" transform="rotate(-90 303.2 102.4)">1M</text>
<text x="307.8" y="102.9" transform="rotate(-90 307.8 102.9)">R92</text>
<text x="310.9" y="102.4" transform="rotate(-90 310.9 102.4)">1M</text>
<text x="315.5" y="103.7" transform="rotate(-90 315.5 103.7)">R102</text>
<text x="318.5" y="102.4" transform="rotate(-90 318.5 102.4)">1M</text>
<text x="323.1" y="103.7" transform="rotate(-90 323.1 103.7)">R103</text>
<text x="326.1" y="102.4" transform="rotate(-90 326.1 102.4)">1M</text>
<text x="330.7" y="103.7" transform="rotate(-90 330.7 103.7)">R117</text>
<text x="333.7" y="102.4" transform="rotate(-90 333.7 102.4)">1M</text>
<text x="338.3" y="103.7" transform="rotate(-90 338.3 103.7)">R125</text>
<text x="341.3" y="102.4" transform="rotate(-90 341.3 102.4)">1M</text>
<text x="345.9" y="103.7" transform="rotate(-90 345.9 103.7)">R140</text>
<text x="349" y="102.4" transform="rotate(-90 349 102.4)">1M</text>
<text x="353.5" y="103.7" transform="rotate(-90 353.5 103.7)">R141</text>
<text x="356.6" y="102.4" transform="rotate(-90 356.6 102.4)">1M</text>
<text x="201.2" y="108.8" transform="rotate(-90 201.2 108.8)">R162</text>
<text x="261.9" y="116.2">Addr: 0x10</text>
<text x="256.5" y="121.3">U6</text>
<text x="254.1" y="128.9">9</text>
<text x="257.2" y="130.5">VLOGIC</text>
<text x="274.2" y="130.5">VDD</text>
<text x="282.6" y="128.9">3</text>
<text x="200.4" y="133.7">3V3</text>
<text x="252.5" y="134">15</text>
<text x="257.2" y="135.6">SDA</text>
<text x="276.2" y="135.6">IO0</text>
<text x="282.6" y="134">4</text>
<text x="368.2" y="135.6">FE_MPIO8</text>
<text x="252.5" y="139">16</text>
<text x="257.2" y="140.6">SCL</text>
<text x="276.2" y="140.6">IO1</text>
<text x="282.6" y="139">5</text>
<text x="368.2" y="140.6">FE_MPIO9</text>
<text x="201.2" y="149.4" transform="rotate(-90 201.2 149.4)">R154</text>
<text x="204.2" y="148.7" transform="rotate(-90 204.2 148.7)">10K</text>
<text x="251.6" y="149.2">1</text>
<text x="276.2" y="145.7">IO2</text>
<text x="282.6" y="144.1">6</text>
<text x="282.6" y="149.2">7</text>
<text x="368.2" y="145.7">FE_MPIO10</text>
<text x="392.9" y="149.5" transform="rotate(-90 392.9 149.5)">IDC N-Top</text>
<text x="398" y="147.1" transform="rotate(-90 398 147.1)">Module</text>
<text x="254.1" y="154.3">2</text>
<text x="257.2" y="150.8">RESET</text>
<text x="257.2" y="155.9">A0</text>
<text x="276.2" y="155.9">IO4</text>
<text x="276.2" y="150.8">IO3</text>
<text x="282.6" y="154.3">10</text>
<text x="368.2" y="150.8">FE_MPIO11</text>
<text x="368.2" y="155.9">VIO_SET</text>
<text x="276.2" y="161">IO5</text>
<text x="282.6" y="159.3">11</text>
<text x="368.2" y="161">VADJ_SET</text>
<text x="392.9" y="161.4" transform="rotate(-90 392.9 161.4)">Power</text>
<text x="254.1" y="164.4">8</text>
<text x="257.2" y="166">VREF</text>
<text x="276.2" y="166">IO6</text>
<text x="282.6" y="164.4">12</text>
<text x="201.2" y="169.7" transform="rotate(-90 201.2 169.7)">R163</text>
<text x="204.2" y="168.1" transform="rotate(-90 204.2 168.1)">0R</text>
<text x="252.5" y="169.5">14</text>
<text x="257.2" y="171.1">GND</text>
<text x="276.2" y="171.1">IO7</text>
<text x="282.6" y="169.5">13</text>
<text x="256.5" y="178.4">EGP10000890</text>
<text x="256.5" y="181.5">AD5593R</text>
<text x="66.4" y="190.8">R271</text>
<text x="300.2" y="187.5" transform="rotate(-90 300.2 187.5)">R171</text>
<text x="303.2" y="186.2" transform="rotate(-90 303.2 186.2)">1M</text>
<text x="307.8" y="187.5" transform="rotate(-90 307.8 187.5)">R172</text>
<text x="310.9" y="186.2" transform="rotate(-90 310.9 186.2)">1M</text>
<text x="315.5" y="187.5" transform="rotate(-90 315.5 187.5)">R173</text>
<text x="318.5" y="186.2" transform="rotate(-90 318.5 186.2)">1M</text>
<text x="323.1" y="187.5" transform="rotate(-90 323.1 187.5)">R174</text>
<text x="326.1" y="186.2" transform="rotate(-90 326.1 186.2)">1M</text>
<text x="22.9" y="194">(V/2)</text>
<text x="40" y="194">VADJ_EXT</text>
<text x="67.9" y="194">1K</text>
<text x="96.9" y="194">120R</text>
<text x="105.8" y="197.4">R265</text>
<text x="105.8" y="192.4">R266</text>
<text x="163.3" y="192.4">VMON_VADJ_EXT</text>
<text x="165.8" y="197.4">VMON_VIO_EXT</text>
<text x="42.5" y="199.1">VIO_EXT</text>
<text x="96.9" y="199.1">120R</text>
<text x="203.1" y="205.1">Addr: 0x4A</text>
<text x="228.4" y="204.8">3V3</text>
<text x="261.4" y="204.8">3V3</text>
<text x="66.4" y="213.7">R132</text>
<text x="198.1" y="210.1">U12</text>
<text x="22.9" y="216.8">(V/4)</text>
<text x="42.6" y="216.8">12V_EXT</text>
<text x="66.4" y="221.3">R273</text>
<text x="67.1" y="216.8">4K3</text>
<text x="96.9" y="219.4">120R</text>
<text x="105.8" y="217.8">R264</text>
<text x="165.9" y="217.8">VMON_12V_EXT</text>
<text x="195.7" y="217.8">1</text>
<text x="198.8" y="219.4">CH0</text>
<text x="215.8" y="219.4">VDD</text>
<text x="224.2" y="217.8">16</text>
<text x="14.5" y="227.5" transform="rotate(-90 14.5 227.5)">Power</text>
<text x="22.9" y="224.4">(V/2)</text>
<text x="42.6" y="224.4">3V3_EXT</text>
<text x="67.9" y="224.4">1K</text>
<text x="96.9" y="224.4">120R</text>
<text x="105.8" y="227.9">R262</text>
<text x="105.8" y="222.8">R263</text>
<text x="165.9" y="222.8">VMON_3V3_EXT</text>
<text x="165.9" y="227.9">VMON_1V8_EXT</text>
<text x="195.7" y="227.9">3</text>
<text x="195.7" y="222.8">2</text>
<text x="198.8" y="224.4">CH1</text>
<text x="216.4" y="227">SDA</text>
<text x="224.2" y="225.4">15</text>
<text x="236.2" y="227">SDA1</text>
<text x="42.6" y="229.5">1V8_EXT</text>
<text x="96.9" y="229.5">120R</text>
<text x="105.8" y="233">R261</text>
<text x="163.5" y="233">IMON_12V_EXT_R</text>
<text x="195.7" y="233">4</text>
<text x="198.8" y="229.5">CH2</text>
<text x="216.9" y="232.1">SCL</text>
<text x="224.2" y="230.4">14</text>
<text x="236.2" y="232.1">SCL1</text>
<text x="32.6" y="234.6">IMON_12V_EXT</text>
<text x="32.6" y="239.7">IMON_3V3_EXT</text>
<text x="96.9" y="239.7">120R</text>
<text x="96.9" y="234.6">120R</text>
<text x="105.8" y="238.1">R258</text>
<text x="163.5" y="238.1">IMON_3V3_EXT_R</text>
<text x="195.7" y="238.1">5</text>
<text x="198.8" y="239.7">CH4</text>
<text x="198.8" y="234.6">CH3</text>
<text x="250.7" y="236.5" transform="rotate(-90 250.7 236.5)">Fixture Link</text>
<text x="262.1" y="235.7" transform="rotate(-90 262.1 235.7)">R212</text>
<text x="265.2" y="235" transform="rotate(-90 265.2 235)">10K</text>
<text x="269.7" y="235.7" transform="rotate(-90 269.7 235.7)">R214</text>
<text x="272.8" y="235" transform="rotate(-90 272.8 235)">10K</text>
<text x="22.9" y="244.8">(1V8)</text>
<text x="32.9" y="244.8">IMON_3V3_LIM</text>
<text x="96.9" y="244.8">120R</text>
<text x="105.8" y="243.1">R257</text>
<text x="167.2" y="243.1">IMON_1V8_EXT</text>
<text x="195.7" y="243.1">6</text>
<text x="198.8" y="244.8">CH5</text>
<text x="218.8" y="242.2">A0</text>
<text x="224.2" y="245.7">13</text>
<text x="224.2" y="240.6">12</text>
<text x="22.9" y="249.8">(VADJ)IMON_6V5_LIM</text>
<text x="96.9" y="249.8">120R</text>
<text x="105.8" y="248.2">R197</text>
<text x="164.5" y="248.2">IMON_VADJ_EXT</text>
<text x="195.7" y="248.2">7</text>
<text x="198.8" y="249.8">CH6</text>
<text x="218.8" y="247.3">A1</text>
<text x="227" y="250.5">VREF</text>
<text x="22.9" y="254.9">(VIO)</text>
<text x="34.5" y="254.9">IMON_5V_LIM</text>
<text x="96.9" y="254.9">120R</text>
<text x="105.8" y="253.3">R198</text>
<text x="167" y="253.3">IMON_VIO_EXT</text>
<text x="195.7" y="253.3">8</text>
<text x="198.8" y="254.9">CH7</text>
<text x="216.9" y="257.5">REF</text>
<text x="224.2" y="255.8">10</text>
<text x="271" y="252.6" transform="rotate(-90 271 252.6)">NM</text>
<text x="78" y="262.4" transform="rotate(-90 78 262.4)">R272</text>
<text x="83.1" y="262.4" transform="rotate(-90 83.1 262.4)">R131</text>
<text x="88.2" y="262.4" transform="rotate(-90 88.2 262.4)">R274</text>
<text x="194.1" y="260.9">11</text>
<text x="198.8" y="262.5">COM</text>
<text x="215.8" y="262.5">GND</text>
<text x="224.2" y="260.9">9</text>
<text x="262.1" y="261.1" transform="rotate(-90 262.1 261.1)">R255</text>
<text x="265.2" y="259.5" transform="rotate(-90 265.2 259.5)">0R</text>
<text x="269.7" y="261.1" transform="rotate(-90 269.7 261.1)">R133</text>
<text x="272.8" y="259.5" transform="rotate(-90 272.8 259.5)">0R</text>
<text x="79.8" y="269.8" transform="rotate(-90 79.8 269.8)">1K</text>
<text x="84.9" y="269.8" transform="rotate(-90 84.9 269.8)">1K</text>
<text x="89.9" y="269.8" transform="rotate(-90 89.9 269.8)">1K</text>
<text x="116.5" y="264" transform="rotate(-90 116.5 264)">100n</text>
<text x="121.6" y="264" transform="rotate(-90 121.6 264)">100n</text>
<text x="126.7" y="264" transform="rotate(-90 126.7 264)">100n</text>
<text x="131.7" y="264" transform="rotate(-90 131.7 264)">100n</text>
<text x="136.8" y="264" transform="rotate(-90 136.8 264)">100n</text>
<text x="141.9" y="264" transform="rotate(-90 141.9 264)">100n</text>
<text x="147" y="264" transform="rotate(-90 147 264)">100n</text>
<text x="152.1" y="264" transform="rotate(-90 152.1 264)">100n</text>
<text x="157.1" y="264" transform="rotate(-90 157.1 264)">100n</text>
<text x="162.2" y="264" transform="rotate(-90 162.2 264)">100n</text>
<text x="198.1" y="269.1">EGP10000946</text>
<text x="116.5" y="274.4" transform="rotate(-90 116.5 274.4)">C65</text>
<text x="121.6" y="274.4" transform="rotate(-90 121.6 274.4)">C64</text>
<text x="126.7" y="274.4" transform="rotate(-90 126.7 274.4)">C63</text>
<text x="131.7" y="274.4" transform="rotate(-90 131.7 274.4)">C62</text>
<text x="136.8" y="274.4" transform="rotate(-90 136.8 274.4)">C61</text>
<text x="141.9" y="274.4" transform="rotate(-90 141.9 274.4)">C60</text>
<text x="147" y="274.4" transform="rotate(-90 147 274.4)">C59</text>
<text x="152.1" y="274.4" transform="rotate(-90 152.1 274.4)">C58</text>
<text x="157.1" y="274.4" transform="rotate(-90 157.1 274.4)">C54</text>
<text x="162.2" y="274.4" transform="rotate(-90 162.2 274.4)">C55</text>
<text x="198.1" y="271.6">ADS7828EB</text>
</g>
<g font-size="2.5">
<text x="268.1" y="285.2">Martin Johansson</text>
<text x="340.3" y="285.2">4</text>
<text x="353" y="285.2">15</text>
<text x="389.9" y="285.2">15/12/2025:11:26</text>
</g>
<g font-size="1.8">
<text x="300.9" y="253.8">TITLE</text>
<text x="300.9" y="273.6">SIZE</text>
<text x="310.8" y="273.6">DWG NO</text>
<text x="400" y="273.6">REV</text>
<text x="251.4" y="283.5">DRAWN BY</text>
<text x="300.9" y="283.5">SCALE</text>
<text x="330.6" y="283.5">SHEET</text>
<text x="346.9" y="283.7">of</text>
</g>
</svg>
